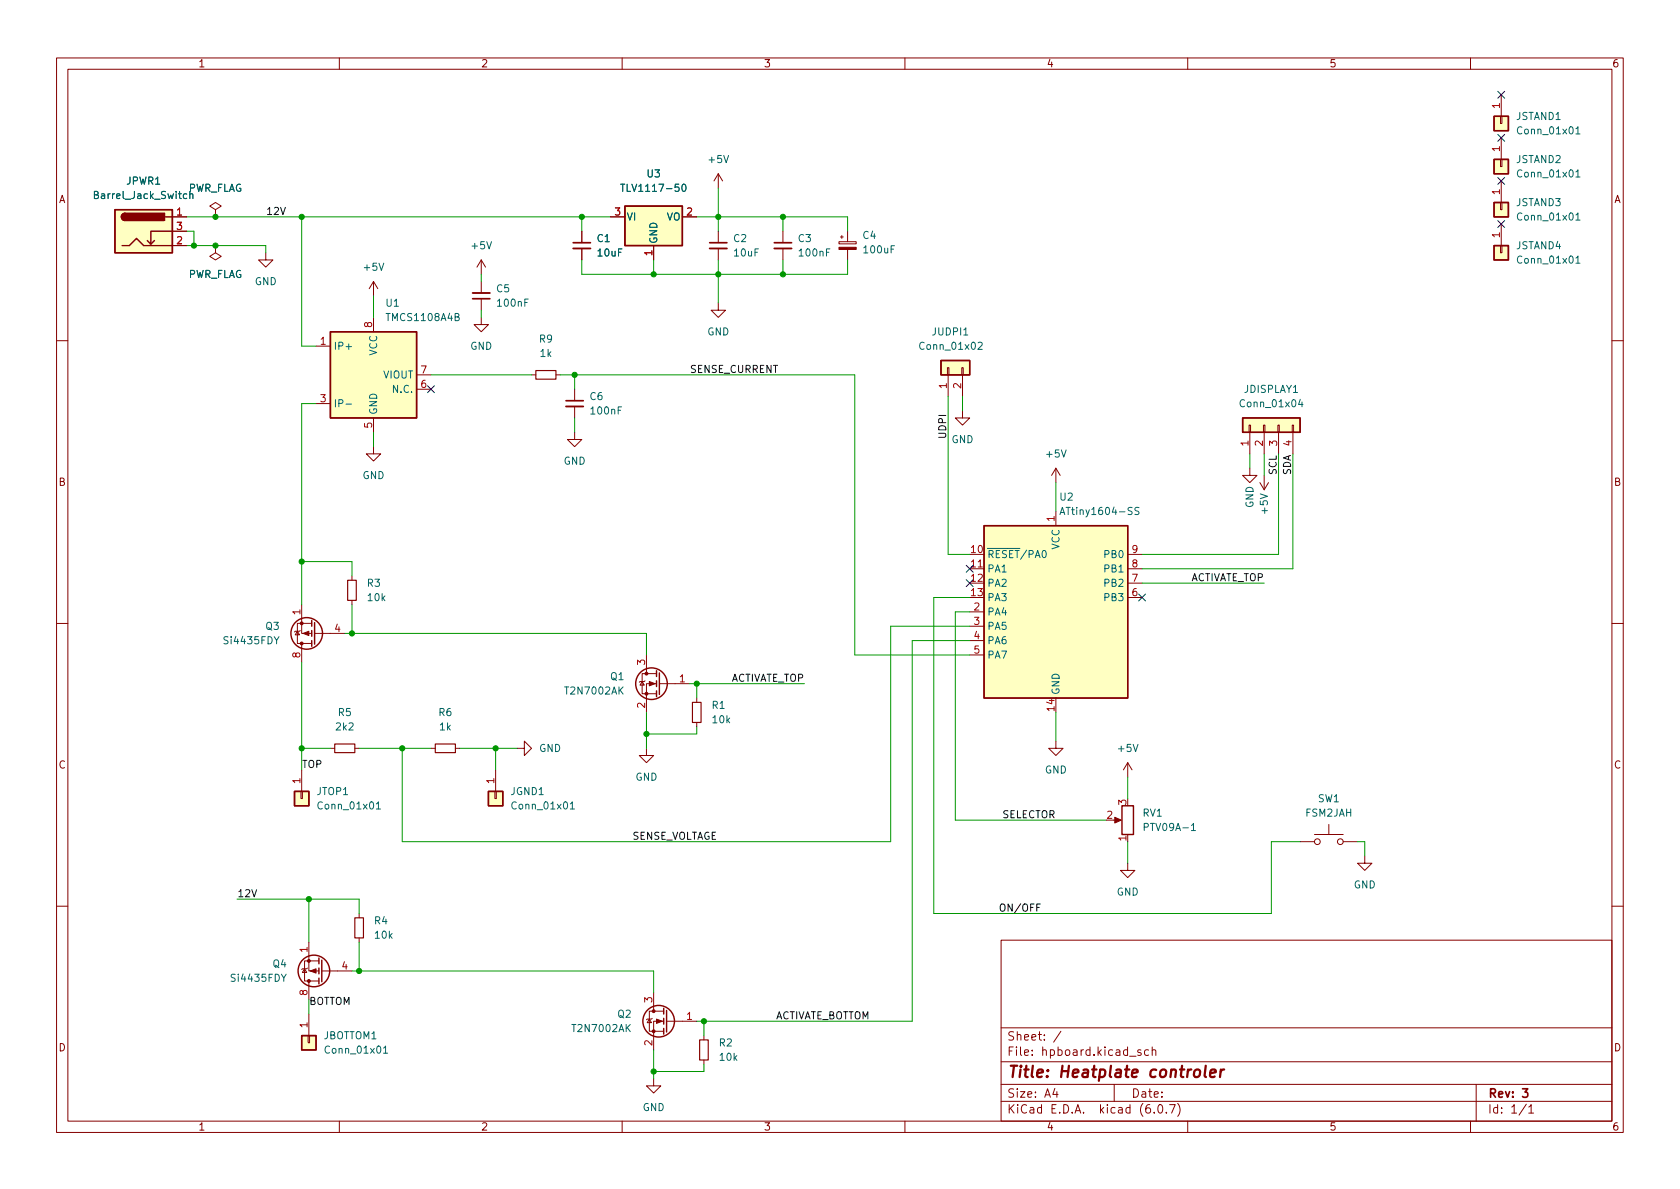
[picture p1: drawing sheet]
<svg xmlns="http://www.w3.org/2000/svg" width="297mm" height="210mm" viewBox="0 0 297 210" stroke-linecap="round" stroke-linejoin="round" font-family="sans-serif">
<g fill="none" stroke="#840000" stroke-width=".18">
<path d="M10 10.2h277v190.1h-277zM12 12.2h273v186.1h-273zM60 10.2v2M110 10.2v2M160 10.2v2M210 10.2v2M260 10.2v2M265.4 16.8v3.8M30.5 38.3h2.5M38.1 37.1l1-.7-1-.6-1 .6 1 .7v1.2M38.1 38.3h.1M107.9 38.3h2.6"/>
<path d="M120.6 38.3h2.6M127 30.7l-.8 1.3M127 30.7v2.6M127 30.7l.8 1.3M265.3 35.8h.3v1.3h-.3zM265.3 20.6h.3v1.2h-.3zM265.3 28.2h.3v1.3h-.3zM265.4 24.4v3.8M265.4 32v3.8M265.4 39.6v3.8M30.5 43.4h2.5M30.5 40.9h2.5"/>
<path d="M38.1 43.4v1.3l1 .6-1 .7-1-.7 1-.6M38.1 43.4h.1M47 44.7v1.3h1.3l-1.3 1.2-1.3-1.2h1.3M66 49.8l-.7 1.2M66 49.8v2.5M66 56.1v2.6M66 49.8l.8 1.2M85.1 56.1v1.3h1.3l-1.3 1.3-1.3-1.3h1.3M85.1 46l-.8 1.2M85.1 46v2.5M85.1 49.8v2M85.1 52.8v2.1"/>
<path d="M85.1 46l.8 1.2M102.9 40.9v2M102.9 43.9v2.1M115.6 43.4v2.6M127 53.6v1.3h1.3l-1.3 1.2-1.3-1.2h1.3M127 40.9v2M127 43.9v2.1M138.4 40.9v2M138.4 43.9v2.1M148.3 42.7h3.1v.4h-3.1zM148.6 41.9h.5M148.8 41.7v.5"/>
<path d="M149.9 40.9v1.8M149.9 44.1v1.9M265.3 43.4h.3v1.3h-.3zM10 60.2h2M55.9 61.2h2.5M55.9 71.4h2.5M66 79v1.3h1.3l-1.3 1.2-1.2-1.2h1.2M66 73.9v2.5M73.7 66.3h2.5M73.7 68.8h2.5M94 66.3h.7M98.3 66.3h.8"/>
<path d="M101.6 76.4v1.3h1.3l-1.3 1.3-1.3-1.3h1.3M101.6 68.8v2.1M101.6 71.9v2M167.5 65h.3v1.3h-.3zM167.6 66.3v3.8M170.1 65h.2v1.3h-.2zM170.2 72.6v1.3h1.2l-1.2 1.3-1.3-1.3h1.3M170.2 66.3v3.8M220.9 75.2h.2v1.2h-.2zM221 76.4v3.9M223.4 75.2h.2v1.2h-.2zM223.5 76.4v3.9"/>
<path d="M225.9 75.2h.3v1.2h-.3zM226.1 76.4v3.9M228.5 75.2h.2v1.2h-.2zM228.6 76.4v3.9M285 60.2h2M186.7 82.8l-.8 1.3M186.7 82.8v2.5M186.7 90.4v2.6M186.7 82.8l.8 1.3M199.4 98h2.5M221 82.8v1.3h1.2l-1.2 1.2-1.3-1.2h1.3M222.8 85.3l.7 1.3"/>
<path d="M223.5 84.1v2.5M224.3 85.3l-.8 1.3M10 110.2h2M52.6 111.6l.4 .7h-.8zM53.1 111.5l-.1 .1h-.8l-.1 .2M53.3 106.9v5.1h1.8M53.3 113.8v3.3M55.1 110.2h-2.5v3.6h2.5M55.6 112h5.4M62.2 101.8v.8M62.2 106.2v.7M114.3 115.8v3.3"/>
<path d="M116.1 119.1h-2.6v3.6h2.6M171.4 100.6h2.6M171.4 108.2h2.6M171.4 110.7h2.6M171.4 113.3h2.6M171.4 115.8h2.6M199.4 100.6h2.5M199.4 105.7h2.5M199.4 103.1h2.5M285 110.2h2M53.2 139.9h.3v1.3h-.3zM53.3 136.1v3.8"/>
<path d="M58.4 132.3h.8M62.7 132.3h.8M76.2 132.3h.8M80.5 132.3h.8M87.5 139.9h.3v1.3h-.3zM87.6 136.1v3.8M91.4 132.3h1.3v-1.2l1.3 1.2-1.3 1.3v-1.3M113.5 120.5l.4 .7h-.7zM114 120.4l-.1 .1h-.7l-.2 .1M114.3 132.3v1.3h1.3l-1.3 1.3-1.3-1.3h1.3M116.1 120.9h-1.8v5.1M116.6 120.9h5.3"/>
<path d="M123.2 123.4v.8M123.2 127.8v.7M186.7 131.1v1.2h1.3l-1.3 1.3-1.3-1.3h1.3M199.4 134.9l.8 1.2M199.4 134.9v2.5M199.4 134.9l-.8 1.2M196.8 145h1.1M199.4 152.6v1.3h-1.3l1.3 1.3 1.3-1.3h-1.3M229.9 148.8h2.5M232.4 147.6h5.1M234.9 145.8v1.8M237.5 148.8h2.5"/>
<path d="M241.3 151.4v1.2h1.3l-1.3 1.3-1.3-1.3h1.3M10 160.2h2M53.8 171.3l.4 .7h-.7zM54.4 171.2l-.2 .1h-.7l-.2 .1M54.6 166.6v5.1h1.8M54.6 173.5v3.3M54.6 179.3v3.8M56.4 169.9h-2.6v3.6h2.6M56.9 171.7h5.3M63.5 161.5v.8M63.5 165.9v.7M115.6 175.5v3.3"/>
<path d="M117.3 178.8h-2.5v3.6h2.5M177 166.3h108v32h-108zM285 160.2h2M54.5 183.1h.2v1.3h-.2zM60 198.3v2M110 198.3v2M114.8 180.2l.4 .6h-.8zM115.3 180.1l-.1 .1h-.8l-.1 .1M115.6 190.7v1.3h1.2l-1.2 1.3-1.3-1.3h1.3M117.3 180.6h-1.7v5.1M117.9 180.6h5.3M124.5 183.1v.8"/>
<path d="M124.5 187.4v.8M160 198.3v2M177 194.8h108M177 191.8h108M177 187.8h108M177 181.8h108M186.5 192.5l-.4 1h1M186.9 193v1M187.6 182.4l-1.3 1.9M197 191.8v3M199.7 186.8h1.2M201.7 185.7l-.3-.1-.3 .2 .1 .3 .5 .1v.4h-.6"/>
<path d="M203.1 185.7l-.5-.1-.2 .3v.4l.1 .3h.6M203.7 185.8l.2-.2 .4 .1 .1 .9M203.7 185.1v1.5M204.1 196.7v.1M204.9 195.4l.2-.1a.81 .81 0 0 1 .6 .7 .81 .81 0 0 1-.3 .8h-.2a.81 .81 0 0 1-.6-.6 .81 .81 0 0 1 .3-.8zM206.2 196.7v.1M206.8 195.3h1l-.7 1.5M208.2 195.1a1.72 1.72 0 0 1 0 2.3M210 198.3v2M260 198.3v2M261 191.8v6.5M269.9 195.3l-1.3 1.9"/>
<path d="M270.3 195.8l.4-.5v1.5M270.3 196.8h.9"/>
<circle cx="232.9" cy="148.8" r=".51"/>
<circle cx="237" cy="148.8" r=".51"/>
</g>
<path d="M83.6 52.8h3M101.3 42.9h3.1M125.5 42.9h3M136.9 42.9h3.1M100.1 70.9h3M269.2 192.5h.9l-.5 .6 .5 .1v.7l-.3 .1h-.4l-.2-.1" fill="none" stroke="#840000" stroke-width=".3"/>
<path d="M211.3 189.3a.52 .52 0 0 1 .5-.2 .52 .52 0 0 1 .4 .4l-.1 .6a.55 .55 0 0 1-.5 .4 .55 .55 0 0 1-.5-.4zM213.2 188.5l-.2 1.7 .2 .3M214 189.8l1-.2-.1-.4-.2-.1-.6 .1-.2 1 .3 .3 .6-.1M215.9 189.1l-.2 1.4M216.4 189.1l-.4 .1-.2 .3" fill="none" stroke="#840000" stroke-width=".4"/>
<g fill="#ffffc2" stroke="#ffffc2" stroke-width=".18">
<path d="M110.5 36.4h10.1v7h-10.1z"/>
<path d="M166.4 63.7h5v2.6h-5z"/>
<path d="M20.3 37.1h10.2v7.6h-10.2z"/>
<path d="M264.2 35.8h2.5v2.5h-2.5z"/>
<path d="M264.2 43.4h2.5v2.6h-2.5z"/>
<path d="M264.2 20.6h2.5v2.5h-2.5z"/>
<path d="M264.2 28.2h2.5v2.5h-2.5z"/>
<path d="M86.4 139.9h2.5v2.6h-2.5z"/>
<path d="M52.1 139.9h2.5v2.6h-2.5z"/>
<path d="M53.3 183.1h2.6v2.6h-2.6z"/>
<path d="M219.7 73.9h10.2v2.5h-10.2z"/>
<path d="M174 93h25.4v30.4h-25.4z"/>
<path d="M58.4 58.7h15.3v15.2h-15.3z"/>
</g>
<g fill="none" stroke="#840000" stroke-width=".25">
<path d="M20.3 37.1h10.2v7.6h-10.2zM22.1 37.7a.64 .64 0 0 0-.6 .6 .64 .64 0 0 0 .6 .7M29.2 38.3h1.3M110.5 36.4h10.1v7h-10.1zM264.2 35.8h2.5v2.5h-2.5zM264.2 20.6h2.5v2.5h-2.5zM264.2 28.2h2.5v2.5h-2.5zM21.6 43.4h1.3l1.2-1.2 1.3 1.2h5.1M27.3 42.5l-.6 .7M30.5 40.9h-3.8v2.3l-.7-.7M58.4 58.7h15.3v15.2h-15.3zM264.2 43.4h2.5v2.6h-2.5z"/>
<path d="M166.4 63.7h5v2.6h-5zM219.7 73.9h10.2v2.5h-10.2zM174 93h25.4v30.4h-25.4zM55.1 109.7v1M55.1 111.5v1M55.1 113.3v1M55.6 110.1v3.8M116.1 118.6v1M116.6 119v3.8M52.1 139.9h2.5v2.6h-2.5zM86.4 139.9h2.5v2.6h-2.5zM116.1 120.4v1"/>
<path d="M116.1 122.2v1M198.4 142.5h2v5.1h-2zM56.4 169.4v1M56.4 171.2v1M56.4 173v1M56.9 169.8v3.8M117.3 178.3v1M117.9 178.7v3.8M53.3 183.1h2.6v2.6h-2.6zM117.3 180.1v1M117.3 181.9v1"/>
<circle cx="54.2" cy="112" r="2.79"/>
<circle cx="115.2" cy="120.9" r="2.79"/>
<circle cx="55.5" cy="171.7" r="2.79"/>
<circle cx="116.5" cy="180.6" r="2.79"/>
</g>
<g fill="none" stroke="#006464" stroke-width=".18">
<path d="M33.6 34.4l.1-.1h.3l.1 .8M33.6 33.8v1.3M109.7 32.6h.8M120.7 32.7l.2-.1a.68 .68 0 0 1 .4 .6 .68 .68 0 0 1-.4 .6l-.2-.1-.1-.3zM278.6 38l.4-.3v1.2M278.6 22.8l.4-.4v1.3M278.6 30.4l.4-.4v1.3M278.6 38.9h.8M278.6 23.7h.8M278.6 31.3h.8M278.6 45.6l.4-.3v1.2M278.6 46.5h.8"/>
<path d="M61.2 71.5h.9M172.9 60.6l.5-.1 .3 .4-.8 .9h.8M229.9 70.6l-.3 .9h.8M230.2 71.1v.8M187.4 91l.4-1.3 .5 1.3M187.5 90.6h.6M201.4 89.8l-.5-.1-.2 .1v.4l.6 .2 .1 .4-.3 .2-.4-.1M66.5 142.2l.4-.4v1.3M66.5 143.1h.8M100.8 142.2l.4-.4v1.3M100.8 143.1h.8M210.7 146.9h.7"/>
<path d="M67.8 185.3l.4-.3v1.2M67.8 186.2h.7"/>
</g>
<path d="M94.7 65.5h3.6v1.6h-3.6zM61.5 102.6h1.5v3.6h-1.5zM59.2 131.6h3.5v1.5h-3.5zM77 131.6h3.5v1.5h-3.5zM122.4 124.2h1.6v3.6h-1.6zM62.7 162.3h1.6v3.6h-1.6zM123.7 183.9h1.5v3.5h-1.5z" fill="none" stroke="#840000" stroke-width=".2"/>
<g fill="#840000" stroke="#840000" stroke-width=".18">
<path d="M148.3 43.7h3.1v.4h-3.1z"/>
<path d="M116.1 180.2l1 .4-1 .4z"/>
<path d="M114.8 120.5l1 .4-1 .4z"/>
<path d="M197.1 144.5l1.1 .5-1.1 .5z"/>
<path d="M54.9 171.7l1-.4v.8z"/>
<path d="M53.6 112l1-.4v.8z"/>
<circle cx="115.6" cy="182.4" r=".25"/>
<circle cx="115.6" cy="178.8" r=".25"/>
<circle cx="114.3" cy="122.7" r=".25"/>
<circle cx="114.3" cy="119.1" r=".25"/>
<circle cx="54.6" cy="169.9" r=".25"/>
<circle cx="54.6" cy="173.5" r=".25"/>
<circle cx="53.3" cy="110.2" r=".25"/>
<circle cx="53.3" cy="113.8" r=".25"/>
</g>
<path d="M83.6 51.8h3M101.3 43.9h3.1M125.5 43.9h3M136.9 43.9h3.1M100.1 71.9h3" fill="none" stroke="#840000" stroke-width=".33"/>
<g fill="#840000" stroke="#840000" stroke-width=".25">
<path d="M21.6 37.9l.5-.2v1.3a.64 .64 0 0 1-.6-.4 .64 .64 0 0 1 .1-.7z"/>
<path d="M22.1 37.7h7v1.3h-7z"/>
</g>
<path d="M183.9 159.9h-.6v1.2" fill="none" stroke="#0f0f0f" stroke-width=".18"/>
<g fill="none" stroke="#009600" stroke-width=".18">
<path d="M33 38.3h74.9M53.3 38.3v22.9h2.6M102.9 38.3v2.6M123.2 38.3h26.7v2.6M127 33.3v7.6M138.4 38.3v2.6M33 40.9h1.3v2.5M33 43.4h14v1.3M66 52.3v3.8M85.1 48.5v1.3M85.1 54.9v1.2M102.9 46v2.5h47v-2.5"/>
<path d="M115.6 46v2.5M127 46v7.6M138.4 46v2.5M55.9 71.4h-2.6v35.5M66 76.4v2.6M76.2 66.3h17.8M99.1 66.3h52v49.5h20.3M101.6 66.3v2.5M101.6 73.9v2.5M167.6 70.1v27.9h3.8M170.2 70.1v2.5M53.3 99.3h8.9v2.5"/>
<path d="M186.7 85.3v5.1M221 80.3v2.5M223.5 80.3v3.8M226.1 80.3v17.7h-24.2M228.6 80.3v20.3h-26.7M53.3 117.1v19M61 112h53.3v3.8M62.2 106.9v5.1M171.4 110.7h-13.9v38.1h-86.4v-16.5M171.4 105.7h-6.3v55.8h59.7v-12.7h5.1M171.4 113.3h-10.1v67.3h-38.1M171.4 108.2h-2.5v36.8h26.7"/>
<path d="M201.9 103.1h21.6M53.3 132.3h5.1M63.5 132.3h12.7M81.3 132.3h10.1M87.6 132.3v3.8M114.3 126v6.3M121.9 120.9h20.3M123.2 128.5v1.3h-8.9M123.2 120.9v2.5M186.7 126v5.1M199.4 137.4v3.8M41.9 159h21.6v2.5"/>
<path d="M54.6 159v7.6M199.4 148.8v3.8M240 148.8h1.3v2.6M54.6 176.8v2.5M62.2 171.7h53.4v3.8M63.5 166.6v5.1M115.6 185.7v5M124.5 180.6v2.5M124.5 188.2v1.3h-8.9"/>
</g>
<g fill="none" stroke="#000084" stroke-width=".18">
<path d="M264.8 16.1l1.2 1.3M266 16.1l-1.2 1.3M264.8 31.4l1.2 1.2M264.8 23.8l1.2 1.2M264.8 39l1.2 1.2M266 31.4l-1.2 1.2M266 23.8l-1.2 1.2M266 39l-1.2 1.2M75.6 68.2l1.2 1.2M76.8 68.2l-1.2 1.2M170.8 100l1.3 1.2M172.1 100l-1.3 1.2"/>
<path d="M170.8 102.5l1.3 1.2M172.1 102.5l-1.3 1.2M201.3 105l1.2 1.3M202.5 105l-1.2 1.3"/>
</g>
<g fill="#009600" stroke="#009600" stroke-width=".18">
<circle cx="102.9" cy="38.3" r=".46"/>
<circle cx="115.6" cy="48.5" r=".46"/>
<circle cx="138.4" cy="38.3" r=".46"/>
<circle cx="138.4" cy="48.5" r=".46"/>
<circle cx="101.6" cy="66.3" r=".46"/>
<circle cx="127" cy="48.5" r=".46"/>
<circle cx="127" cy="38.3" r=".46"/>
<circle cx="53.3" cy="38.3" r=".46"/>
<circle cx="38.1" cy="38.3" r=".46"/>
<circle cx="38.1" cy="43.4" r=".46"/>
<circle cx="53.3" cy="99.3" r=".46"/>
<circle cx="34.3" cy="43.4" r=".46"/>
<circle cx="123.2" cy="120.9" r=".46"/>
<circle cx="114.3" cy="129.8" r=".46"/>
<circle cx="87.6" cy="132.3" r=".46"/>
<circle cx="115.6" cy="189.5" r=".46"/>
<circle cx="124.5" cy="180.6" r=".46"/>
<circle cx="63.5" cy="171.7" r=".46"/>
<circle cx="71.1" cy="132.3" r=".46"/>
<circle cx="54.6" cy="159" r=".46"/>
<circle cx="53.3" cy="132.3" r=".46"/>
<circle cx="62.2" cy="112" r=".46"/>
</g>
<text font-size="2.8" fill="#840000" x="178" y="190.6">Title: Heatplate controler</text>
<g font-size="2.1" fill="#840000">
<text x="178" y="184">Sheet: /</text>
<text x="178" y="186.7">File: hpboard.kicad_sch</text>
<text x="178" y="196.9">KiCad E.D.A. kicad (6.0.7)</text>
<text x="178" y="194.1">Size: A4</text>
<text x="200" y="194.1">Date:</text>
<text x="263" y="194.1">Rev: 3</text>
<text x="263" y="196.9">Id: 1/1</text>
</g>
<g font-size="1.8" fill="#840000">
<text x="35" y="11.9">1</text>
<text x="85" y="11.9">2</text>
<text x="135" y="11.9">3</text>
<text x="185" y="11.9">4</text>
<text x="235" y="11.9">5</text>
<text x="285" y="11.9">6</text>
<text x="10.3" y="35.9">A</text>
<text x="285.3" y="35.9">A</text>
<text x="10.3" y="85.9">B</text>
<text x="285.3" y="85.9">B</text>
<text x="10.3" y="135.9">C</text>
<text x="285.3" y="135.9">C</text>
<text x="10.3" y="185.9">D</text>
<text x="285.3" y="185.9">D</text>
<text x="35" y="199.9">1</text>
<text x="85" y="199.9">2</text>
<text x="135" y="199.9">3</text>
<text x="185" y="199.9">4</text>
<text x="235" y="199.9">5</text>
<text x="285" y="199.9">6</text>
</g>
<g font-size="1.8" fill="#a90000">
<text x="265.2" y="19.2" transform="rotate(-90 265.2 19.2)">1</text>
<text x="265.2" y="26.8" transform="rotate(-90 265.2 26.8)">1</text>
<text x="265.2" y="34.4" transform="rotate(-90 265.2 34.4)">1</text>
<text x="31.3" y="38.1">1</text>
<text x="31.3" y="40.6">3</text>
<text x="108.7" y="38.1">3</text>
<text x="121.4" y="38.1">2</text>
<text x="31.3" y="43.2">2</text>
<text x="115.3" y="45.2" transform="rotate(-90 115.3 45.2)">1</text>
<text x="265.2" y="42" transform="rotate(-90 265.2 42)">1</text>
<text x="65.8" y="57.9" transform="rotate(-90 65.8 57.9)">8</text>
<text x="56.7" y="61">1</text>
<text x="56.7" y="71.1">3</text>
<text x="74.4" y="68.6">6</text>
<text x="74.4" y="66">7</text>
<text x="167.4" y="68.7" transform="rotate(-90 167.4 68.7)">1</text>
<text x="169.9" y="68.7" transform="rotate(-90 169.9 68.7)">2</text>
<text x="65.8" y="75.7" transform="rotate(-90 65.8 75.7)">5</text>
<text x="220.7" y="78.8" transform="rotate(-90 220.7 78.8)">1</text>
<text x="223.3" y="78.8" transform="rotate(-90 223.3 78.8)">2</text>
<text x="225.8" y="78.8" transform="rotate(-90 225.8 78.8)">3</text>
<text x="228.3" y="78.8" transform="rotate(-90 228.3 78.8)">4</text>
<text x="186.4" y="92.2" transform="rotate(-90 186.4 92.2)">1</text>
<text x="171.7" y="97.8">10</text>
<text x="171.7" y="100.3">11</text>
<text x="200.2" y="100.3">8</text>
<text x="200.2" y="97.8">9</text>
<text x="171.7" y="102.9">12</text>
<text x="171.7" y="105.4">13</text>
<text x="172.2" y="107.9">2</text>
<text x="200.2" y="105.4">6</text>
<text x="200.2" y="102.9">7</text>
<text x="53.1" y="108.7" transform="rotate(-90 53.1 108.7)">1</text>
<text x="59.2" y="111.8">4</text>
<text x="172.2" y="110.5">3</text>
<text x="172.2" y="113">4</text>
<text x="53.1" y="116.3" transform="rotate(-90 53.1 116.3)">8</text>
<text x="114" y="117.6" transform="rotate(-90 114 117.6)">3</text>
<text x="172.2" y="115.6">5</text>
<text x="114" y="125.2" transform="rotate(-90 114 125.2)">2</text>
<text x="120.2" y="120.6">1</text>
<text x="186.4" y="125.7" transform="rotate(-90 186.4 125.7)">14</text>
<text x="53.1" y="138.5" transform="rotate(-90 53.1 138.5)">1</text>
<text x="87.4" y="138.5" transform="rotate(-90 87.4 138.5)">1</text>
<text x="199.1" y="142.3" transform="rotate(-90 199.1 142.3)">3</text>
<text x="195.7" y="144.8">2</text>
<text x="199.1" y="148.7" transform="rotate(-90 199.1 148.7)">1</text>
<text x="54.4" y="168.4" transform="rotate(-90 54.4 168.4)">1</text>
<text x="60.5" y="171.4">4</text>
<text x="54.4" y="176" transform="rotate(-90 54.4 176)">8</text>
<text x="115.3" y="177.3" transform="rotate(-90 115.3 177.3)">3</text>
<text x="54.4" y="181.7" transform="rotate(-90 54.4 181.7)">1</text>
<text x="115.3" y="184.9" transform="rotate(-90 115.3 184.9)">2</text>
<text x="121.4" y="180.3">1</text>
</g>
<g font-size="1.8" fill="#006464">
<text x="268" y="21.2">JSTAND1</text>
<text x="268.6" y="23.7">Conn_01x01</text>
<text x="125.4" y="28.8">+5V</text>
<text x="268" y="28.8">JSTAND2</text>
<text x="17" y="35.2">Barrel_Jack_Switch</text>
<text x="22.4" y="32.6">JPWR1</text>
<text x="33.1" y="33.9">PWR_FLAG</text>
<text x="110.7" y="33.9">TLV1117-50</text>
<text x="114.4" y="31.4">U3</text>
<text x="268.6" y="31.4">Conn_01x01</text>
<text x="110.7" y="39">VI</text>
<text x="117.8" y="39">VO</text>
<text x="268" y="36.4">JSTAND3</text>
<text x="268.6" y="39">Conn_01x01</text>
<text x="64.4" y="47.9">+5V</text>
<text x="83.5" y="44.1">+5V</text>
<text x="105.6" y="42.8">C1</text>
<text x="105.8" y="45.3">10uF</text>
<text x="116.2" y="43.2" transform="rotate(-90 116.2 43.2)">GND</text>
<text x="129.7" y="42.8">C2</text>
<text x="129.9" y="45.3">10uF</text>
<text x="141.2" y="42.8">C3</text>
<text x="141.4" y="45.3">100nF</text>
<text x="152.6" y="42.2">C4</text>
<text x="152.9" y="44.8">100uF</text>
<text x="268" y="44.1">JSTAND4</text>
<text x="268.6" y="46.6">Conn_01x01</text>
<text x="33.1" y="49.1">PWR_FLAG</text>
<text x="45" y="50.4">GND</text>
<text x="87.8" y="51.7">C5</text>
<text x="68.3" y="54.2">U1</text>
<text x="68.6" y="56.8">TMCS1108A4B</text>
<text x="88.1" y="54.2">100nF</text>
<text x="125" y="59.3">GND</text>
<text x="164.9" y="59.3">JUDPI1</text>
<text x="58.9" y="61.8">IP+</text>
<text x="66.7" y="62.9" transform="rotate(-90 66.7 62.9)">VCC</text>
<text x="83.1" y="61.8">GND</text>
<text x="95.4" y="60.6">R9</text>
<text x="95.5" y="63.1">1k</text>
<text x="162.9" y="61.8">Conn_01x02</text>
<text x="67.7" y="66.9">VIOUT</text>
<text x="69.6" y="69.5">N.C.</text>
<text x="104.3" y="70.7">C6</text>
<text x="220" y="69.5">JDISPLAY1</text>
<text x="58.9" y="72">IP-</text>
<text x="66.7" y="73.4" transform="rotate(-90 66.7 73.4)">GND</text>
<text x="104.6" y="73.3">100nF</text>
<text x="219.6" y="72">Conn_01x04</text>
<text x="99.6" y="82.2">GND</text>
<text x="168.2" y="78.4">GND</text>
<text x="185.1" y="80.9">+5V</text>
<text x="64.1" y="84.7">GND</text>
<text x="187.4" y="88.5">U2</text>
<text x="221.6" y="89.8" transform="rotate(-90 221.6 89.8)">GND</text>
<text x="188.3" y="91.1">ATtiny1604-SS</text>
<text x="224.2" y="90.7" transform="rotate(-90 224.2 90.7)">+5V</text>
<text x="174.5" y="98.7">~{RESET}/PA0</text>
<text x="174.5" y="101.2">PA1</text>
<text x="187.3" y="97.2" transform="rotate(-90 187.3 97.2)">VCC</text>
<text x="195.4" y="101.2">PB1</text>
<text x="195.4" y="98.7">PB0</text>
<text x="65" y="103.8">R3</text>
<text x="65.1" y="106.3">10k</text>
<text x="174.5" y="103.8">PA2</text>
<text x="174.5" y="106.3">PA3</text>
<text x="195.4" y="106.3">PB3</text>
<text x="195.4" y="103.8">PB2</text>
<text x="39.8" y="113.9">Si4435FDY</text>
<text x="47" y="111.4">Q3</text>
<text x="174.5" y="108.8">PA4</text>
<text x="174.5" y="111.4">PA5</text>
<text x="174.5" y="113.9">PA6</text>
<text x="174.5" y="116.5">PA7</text>
<text x="100.1" y="122.8">T2N7002AK</text>
<text x="108" y="120.3">Q1</text>
<text x="125.9" y="125.3">R1</text>
<text x="187.3" y="122.9" transform="rotate(-90 187.3 122.9)">GND</text>
<text x="59.5" y="129.2">2k2</text>
<text x="59.8" y="126.6">R5</text>
<text x="77.6" y="126.6">R6</text>
<text x="77.8" y="129.2">1k</text>
<text x="126.1" y="127.9">10k</text>
<text x="95.3" y="133">GND</text>
<text x="184.7" y="136.8">GND</text>
<text x="197.8" y="133">+5V</text>
<text x="56" y="140.6">JTOP1</text>
<text x="56.5" y="143.1">Conn_01x01</text>
<text x="90.3" y="140.6">JGND1</text>
<text x="90.8" y="143.1">Conn_01x01</text>
<text x="112.3" y="138">GND</text>
<text x="233" y="141.9">SW1</text>
<text x="202.1" y="144.4">RV1</text>
<text x="202.7" y="146.9">PTV09A-1</text>
<text x="230.8" y="144.4">FSM2JAH</text>
<text x="197.4" y="158.4">GND</text>
<text x="239.3" y="157.1">GND</text>
<text x="66.2" y="163.4">R4</text>
<text x="66.4" y="166">10k</text>
<text x="41.1" y="173.6">Si4435FDY</text>
<text x="48.3" y="171.1">Q4</text>
<text x="109.2" y="180">Q2</text>
<text x="57.2" y="183.8">JBOTTOM1</text>
<text x="101.4" y="182.5">T2N7002AK</text>
<text x="127.2" y="185">R2</text>
<text x="57.8" y="186.3">Conn_01x01</text>
<text x="127.3" y="187.6">10k</text>
<text x="113.6" y="196.5">GND</text>
</g>
<g font-size="1.8" fill="#0f0f0f">
<text x="47" y="38">12V</text>
<text x="121.9" y="65.9">SENSE_CURRENT</text>
<text x="167.3" y="77.7" transform="rotate(-90 167.3 77.7)">UDPI</text>
<text x="225.7" y="84.1" transform="rotate(-90 225.7 84.1)">SCL</text>
<text x="228.3" y="84.1" transform="rotate(-90 228.3 84.1)">SDA</text>
<text x="210.1" y="102.8">ACTIVATE_TOP</text>
<text x="128.8" y="120.5">ACTIVATE_TOP</text>
<text x="53.3" y="135.8">TOP</text>
<text x="111.8" y="148.5">SENSE_VOLTAGE</text>
<text x="177.1" y="144.7">SELECTOR</text>
<text x="41.9" y="158.6">12V</text>
<text x="176.5" y="161.2">ON/OFF</text>
<text x="54.6" y="177.7">BOTTOM</text>
<text x="137.2" y="180.2">ACTIVATE_BOTTOM</text>
</g>
</svg>
